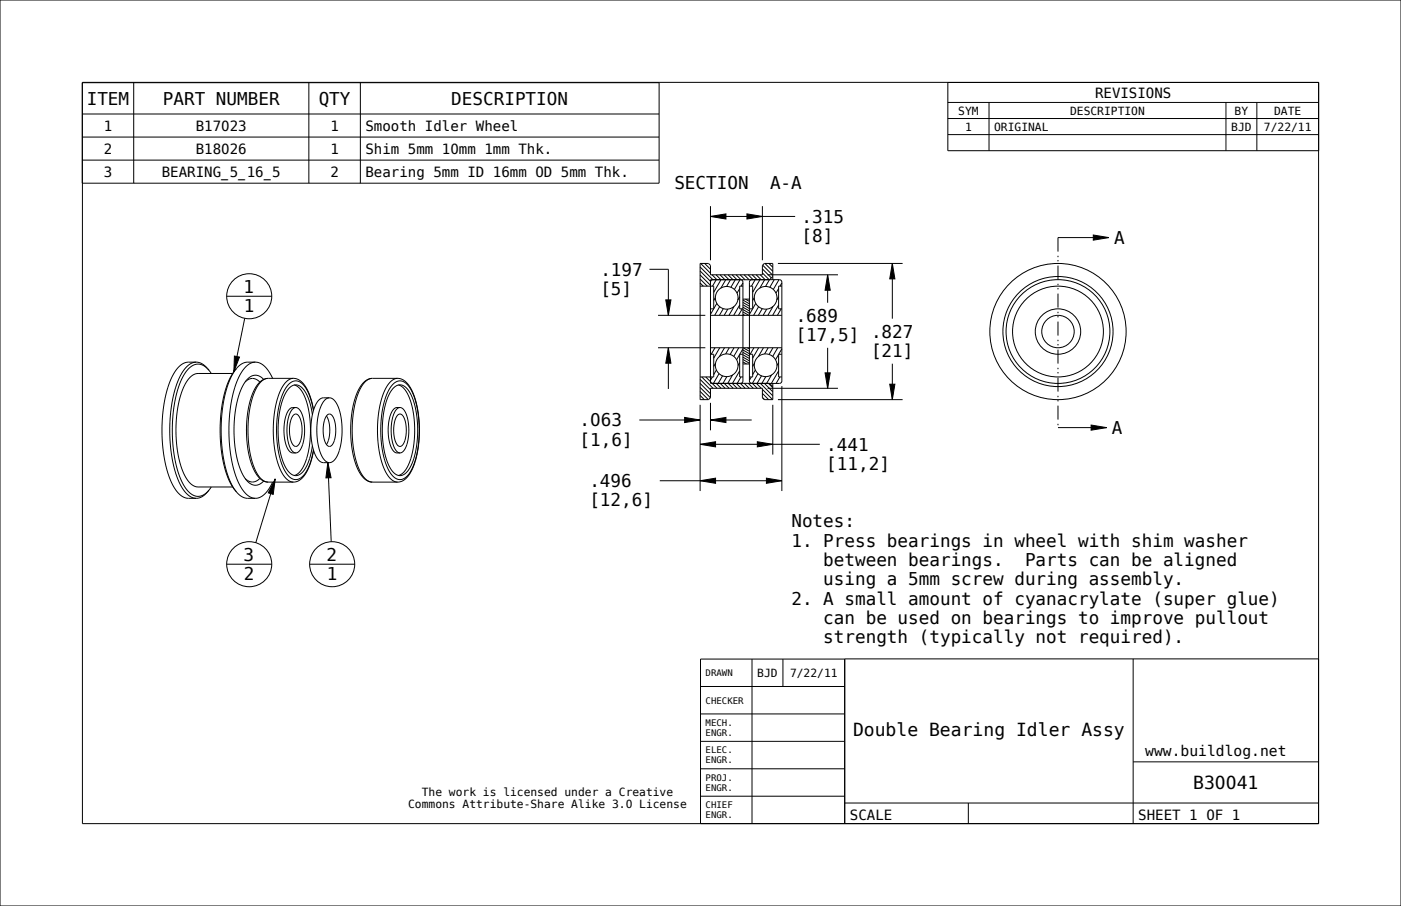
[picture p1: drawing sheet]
<svg xmlns="http://www.w3.org/2000/svg" width="432mm" height="279mm" viewBox="0 0 432 279" stroke-linecap="round" stroke-linejoin="round" font-family="sans-serif">
<g fill="#000">
<path d="M219 66.8l4.7-.8v1.5zM230.2 66l4.8 .8-4.8 .7zM337 72.5l4.7 .8-4.7 .8zM205.2 92.5h1.6l-.8 4.7zM255.1 84.7l.8 4.8h-1.6zM275 81.2l.8 4.8h-1.6zM206 107.2l.8 4.8h-1.6zM254.3 115h1.6l-.8 4.7zM211 128.7l4.8 .8-4.8 .8zM215.8 137l4.7-.8v1.6zM219 129.5l4.7-.8v1.6zM233.4 136.2l4.8 .8-4.8 .8z"/>
<path d="M274.2 118.5h1.6l-.8 4.7zM336.3 131.1l4.8 .8-4.8 .8zM215.8 148.3l4.7-.8v1.5zM236.2 147.5l4.8 .8-4.8 .7z"/>
</g>
<g fill="none" stroke="#000" stroke-width=".31">
<path d="M0 0h431.8v279.4h-431.8zM25.3 25.5h177.8v31h-177.8zM25.3 35.2h177.8M41.2 25.5v31M95.2 25.5v31M111.1 25.5v31M292.1 31.6h114.3M292.1 36.6h114.3M304.8 31.6v14.9M377.9 31.6v14.9M387.4 31.6v14.9M406.4 25.4v228.6h-381v-228.6h381v21.1h-114.3v-21.1"/>
<path d="M25.3 42.3h177.8M25.3 49.4h177.8M292.1 41.5h114.3M219 66.8l4.7-.8v1.5zM219 63.6v16.7M219 66.8h26.1M230.2 66l4.8 .8-4.8 .7zM235 63.6v16.7M326.1 73.3h15.6M337 72.5l4.7 .8-4.7 .8zM200.2 83h5.8v14.2M202.8 97.2h14.6"/>
<path d="M205.2 92.5h1.6l-.8 4.7zM215.8 82.3l3.9 4M215.8 88.2h4.2v7h-1M215.8 84.8l3.2 3.2M215.8 83.5l3.2 3.2M215.8 87.3l1 .9M215.8 86l2.2 2.2M215.9 81.2l3.1 3.1M217.2 81.2l1.8 1.8M219 87l.2-.5 .5-.3h8.5l.6 .3 .2 .5-.1 30.8-.7 .4h-8.5l-.5-.2-.2-.5M219 97.2h22M219.4 84.7l1.6 1.6"/>
<path d="M220.5 91.8l-.5 .9M220.7 84.7l1.5 1.6M220.8 86.2l-1.2 2M220.9 93.6l-1.9 3.4M221.8 94.6l-1.5 2.6M221.9 84.7l1.6 1.6M222.2 86.2l-2.2 3.9M222.9 95.2l-1.2 2M223.2 84.7l1.5 1.6M223.7 86.2l-1.5 2.6M224.3 95.3l-1.1 1.9M224.4 84.7l1.5 1.6"/>
<path d="M225.2 86.2l-1.3 2.1M225.6 84.7l1.6 1.6M226.3 94.5l-1.6 2.7M226.6 86.2l-1.3 2.4M226.9 84.7l1.5 1.6M228 94.1l-1.9 3.1M228 91.5l-.6 1M228 89l-.8 1.4M228.1 86.2l-1.8 3.1M228.1 84.7l1.5 1.6M228.8 95.2l-1.2 2M229 96.2l1.8 1"/>
<path d="M229 87.2l-.6 1M229 95.5l2 1.1M229 94.7l2 1.2M229 94l2 1.2M229 93.3l2 1.1M229 92.2h2M229 92.5l2 1.2M229 96.9l.5 .3M229 88.2h-1v7h1M229.4 84.7l1.5 1.6M229.7 92.2l1.3 .8M230.6 84.7l1.5 1.6"/>
<path d="M231 88.2h1v7h-1M231.2 86.5l.5-.3h8.5l.7 .5 .1 30.8-.5 .7h-8.8l-.7-.4v-30.8zM231.8 84.7l1.6 1.6M232.5 91.8l-.5 .9M232.8 86.2l-1.2 2M232.9 93.6l-1.9 3.4M233.1 84.7l1.5 1.6M233.8 94.6l-1.5 2.6M234.2 86.2l-2.2 3.9M234.3 84.7l1.5 1.6M234.9 95.2l-1.2 2M235 82.9l2.7 2.8"/>
<path d="M235 84.2l2.1 2.1M235.1 81.8l3.1 3.1M235.7 86.2l-1.5 2.6M235.8 81.2l2.4 2.5M236.3 95.3l-1.1 1.9M236.6 84.7h21.7M237 81.2l1.2 1.2M237.2 86.2l-1.3 2.1M238.2 86.2v-5h-2.6l-.6 .6v2.9h-16v-2.9l-.6-.6h-2.6v42h2.6l.6-.6M238.2 85.3l-1 1h-18.2v31.9h18.2l1 1M238.3 94.5l-1.6 2.7M238.6 86.2l-1.3 2.4"/>
<path d="M239.8 81.2h38.4M240 94.1l-1.9 3.1M240 91.5l-.6 1M240 89l-.8 1.4M240.1 86.2l-1.8 3.1M240.8 95.2l-1.2 2M241 87.2l-.6 1M241 88.2h-1v7h1M255.1 84.7l.8 4.8h-1.6zM255.1 84.7v8.7M275 81.2l.8 4.8h-1.6zM275 81.2v17.1"/>
<path d="M60.5 111.7h-2.4a6.6 6.6 0 0 0-5.1 4.6 45.3 45.3 0 0 0 0 32.8 6.6 6.6 0 0 0 5.1 4.6h2.4M60.5 111.7a5.1 5.1 0 0 1 3.9 2.5M60.5 111.7a6.1 6.1 0 0 0-4.8 4 43.9 43.9 0 0 0-2.8 24.7 21.6 21.6 0 0 0 4.9 12.2 4 4 0 0 0 2.7 1.1M64.4 114.2l.7 1M64.4 114.2a3.9 3.9 0 0 0-6.8 .1 30 30 0 0 0-4.5 16.8 36.7 36.7 0 0 0 3.7 18.9 4.7 4.7 0 0 0 5.2 2.9l1.1-.5 1.3-1.2M71.7 115.2h-10.7a5.7 5.7 0 0 0-4.3 4.1 37.6 37.6 0 0 0 .3 27.5 5.1 5.1 0 0 0 4 3.4h10.7M72.9 113.6a25.5 25.5 0 0 0-4.9 14.7 40.3 40.3 0 0 0 3.3 21.2l1.6 2.2M72.9 113.6a28.6 28.6 0 0 0-4.6 15.5 39.5 39.5 0 0 0 3.7 21.4l.9 1.2M75.6 117.8a2.88 2.88 0 0 1 4.5 0M78.7 111.7a6.6 6.6 0 0 0-5.1 4.6 45.3 45.3 0 0 0 0 32.8 6.6 6.6 0 0 0 5.1 4.6M78.7 111.7a6.6 6.6 0 0 1 5.1 4.5l.2 .5M78.7 111.7h-2.4a4.6 4.6 0 0 0-3.4 1.9"/>
<path d="M81.3 117a3.3 3.3 0 0 0-5.6 .6 28.4 28.4 0 0 0-3.6 16.6 24.8 24.8 0 0 0 3.8 13.9 3.2 3.2 0 0 0 5.4 .3M82.7 116.7a5.6 5.6 0 0 0-4.7 4.2 33.5 33.5 0 0 0 .5 24.4l1.8 2.4 1.2 .8 1.2 .2a5.1 5.1 0 0 1-4-3.7 34.3 34.3 0 0 1 .3-25.3l1.2-1.8a3.5 3.5 0 0 1 2.2-1.2M114.8 116.7a5.6 5.6 0 0 0-4.6 4.2 33.5 33.5 0 0 0 .4 24.4l1.8 2.4 1.2 .8 1.2 .2a5.1 5.1 0 0 1-4-3.7 34.3 34.3 0 0 1 .3-25.3l1.3-1.8a3.5 3.5 0 0 1 2.2-1.2M120.4 117.7a3.5 3.5 0 0 1 5.6 1.1 28.5 28.5 0 0 1 3.1 17.3 19.1 19.1 0 0 1-3.9 11.4 3.4 3.4 0 0 1-5.7-.9 30 30 0 0 1-2.9-18.1 18.9 18.9 0 0 1 3.8-10.8zM121.2 118.4a2.99 2.99 0 0 1 5 1 28.5 28.5 0 0 1 2.8 17.2 16.8 16.8 0 0 1-3.9 10.6 3 3 0 0 1-4.7-1.2 28.5 28.5 0 0 1-2.9-17.3 18 18 0 0 1 3.7-10.3zM202.8 107.2h14.6M206 107.2l.8 4.8h-1.6zM206 107.2v12.7M215.8 119.5l3.2 3.2M215.8 118.2l3.2 3.2M215.8 117l3.2 3.2M216.3 116.2l3.5 3.5"/>
<path d="M217.5 116.2l1.5 1.5M218.7 116.2l.3 .3M219 109.2h1v7h-4.2M219 107.2h22M219.5 118.2l1.5 1.5M219.6 116.2l-.6 1.1M220.4 107.2l-1.2 2M220.5 112l-.5 1M220.7 118.2l1.5 1.5M220.8 114.1l-.8 1.4M221.6 115.2l-1.7 3M221.8 107.2l-1.8 3.3"/>
<path d="M222 118.2l1.5 1.5M222.7 115.9l-1.4 2.3M223.2 118.2l1.5 1.5M223.3 107.2l-1.6 2.8M224 116.1l-1.2 2.1M224.4 118.2l1.6 1.5M224.8 107.2l-1.1 2M225.7 118.2l1.5 1.5M225.8 115.6l-1.5 2.6M226.2 107.2l-1.2 2.1M226.9 118.2l1.5 1.5M227.7 107.2l-1.5 2.7"/>
<path d="M228 111.8l-.5 .9M228 114.4l-2.3 3.8M228.2 118.2l1.5 1.5M228.4 116.2l-1.2 2M229 112.2h2M229 110.9l2 1.1M229 110.1l2 1.2M229 109.4l2 1.2M229 108.7l2 1.1M229 107.9l2 1.2M229 111.6l1.1 .6M229 107.6l-2 3.3"/>
<path d="M229 109.2h-1v7h1M229.1 107.2l1.9 1.2M229.4 118.2l1.5 1.5M230.3 107.2l.7 .4M230.6 118.2l1.6 1.5M231 109.2h1v7h-1M231.6 116.2l-.6 1.1M231.9 118.2l1.5 1.5M232.4 107.2l-1.2 2M232.5 112l-.5 1M232.8 114.1l-.8 1.4M233.1 118.2l1.5 1.5"/>
<path d="M233.6 115.2l-1.7 3M233.8 107.2l-1.8 3.3M234.3 118.2l3.9 3.8M234.7 115.9l-1.4 2.3M235.3 107.2l-1.6 2.8M235.6 118.2l2.6 2.6M236 116.1l-1.2 2.1M236.6 119.7h21.7M236.8 107.2l-1.1 2M236.8 118.2l1.4 1.4M237.8 115.6l-1.5 2.6M238.2 118.2v5"/>
<path d="M238.2 107.2l-1.2 2.1M239.7 107.2l-1.5 2.7M240 111.8l-.5 .9M240 114.4l-2.3 3.8M240.4 116.2l-1.2 2M241 119.1v32.3M241 107.6l-2 3.3M241 109.2h-1v7h1M254.3 115h1.6l-.8 4.7zM255.1 107.3v12.4M274.2 118.5h1.6l-.8 4.7zM275 112.2v11"/>
<path d="M96.6 126.6a13.6 13.6 0 0 0-4-8.7 3.1 3.1 0 0 0-4.5 1.7 30.2 30.2 0 0 0-2.5 18.7 13.9 13.9 0 0 0 4.2 9.2 3.1 3.1 0 0 0 4.4-1.7l1.4-3.1 1-4M96.6 126.5a14.5 14.5 0 0 0-4.1-9.1 3.4 3.4 0 0 0-5.2 1.5 30.8 30.8 0 0 0-2.8 18.3 16.8 16.8 0 0 0 4.2 10.8 3.5 3.5 0 0 0 5.2-1.5l1.6-3.1 1.1-4.5M96.6 126.5a20.9 20.9 0 0 0 1.1 14.8l1.4 1.3 2.4 .1M100.6 128.3l.8 1.8 .2 2.6-.3 2.6-.7 1.8M100.9 128a1.17 1.17 0 0 1 1.2-.2 1.17 1.17 0 0 1 .7 1l.6 2.3v2.7a3.8 3.8 0 0 1-1.9 3.9 3.6 3.6 0 0 1-1.8-3.7l-.1-2.5a6 6 0 0 1 1.3-3.5zM101.5 122.7a4.1 4.1 0 0 0-2.9 3.4 21 21 0 0 0 1 15.2l1 1.1 .9 .3M101.5 122.7a4.2 4.2 0 0 1 3 3.5 20.9 20.9 0 0 1-1 15.2l-.9 .9-1.1 .4M101.5 122.7h-1.8a4.1 4.1 0 0 0-2.9 3.4l-.2 .4M197 129.5h18.8M211 128.7l4.8 .8-4.8 .8zM215.8 120.7l2.5 2.5M215.8 123.2h.1"/>
<path d="M215.8 121.9l1.3 1.3M215.8 137l4.7-.8v1.6zM215.8 137h36.9M215.8 124.8v26.6M219 129.5l4.7-.8v1.6zM219 129.5h12.7M219 122.6v-2.9h16v2.9l.6 .6h2.6M219 124.2v8.5M233.4 136.2l4.8 .8-4.8 .8zM235 121.3l1.9 1.9M235 120.1l3.1 3.1M235 122.6l.7 .6"/>
<path d="M238.2 124.8v15.4M239.8 123.2h38.4M326.1 131.9h15M336.3 131.1l4.8 .8-4.8 .8zM64.4 151.2a5.2 5.2 0 0 1-3.9 2.5M65.1 150.2l-.7 1M72.9 151.7a4.7 4.7 0 0 0 3.4 2h2.4M80.1 147.5a2.88 2.88 0 0 1-4.5 .1M84 148.7a7.1 7.1 0 0 1-5.3 5M203.3 148.3h37.7M215.8 148.3l4.7-.8v1.5zM236.2 147.5l4.8 .8-4.8 .7z"/>
<path d="M215.9 211.7h44.5M231.8 203.2v50.8M241.3 203.2v8.5M260.4 203.2h-44.5v50.8M349.2 203.2v50.8M406.4 203.2h-146.1l.1 50.8M215.9 237.1h44.5M215.9 228.6h44.5M215.9 220.2h44.5M349.2 234.9h57.2M215.9 245.5h44.5M260.3 247.6h146.1"/>
<path d="M298.4 247.6v6.4"/>
<circle cx="224" cy="91.8" r="3.5"/>
<circle cx="236" cy="91.8" r="3.5"/>
<circle cx="224" cy="112.6" r="3.5"/>
<circle cx="236" cy="112.6" r="3.5"/>
<circle cx="326.1" cy="102.2" r="21"/>
<circle cx="326.1" cy="102.2" r="17"/>
<circle cx="326.1" cy="102.2" r="16"/>
</g>
<path d="M326.1 73.3v58.6" fill="none" stroke="#000" stroke-width=".31" stroke-dasharray="4.3 1.3 .4 .9 .4 1.3" stroke-linecap="butt"/>
<!-- layer: 02___PRT_ALL_AXES -->
<g fill="none" stroke="#000" stroke-width=".31">
<path d="M82.7 116.7h7.8M90.7 118.7a7.1 7.1 0 0 1 3.9 5.4l.9 5.3 .1 5.8a16.8 16.8 0 0 1-3.7 10.8l-1.2 .6M114.8 116.7h7.8M121.3 119.7a2.72 2.72 0 0 1 4.6 .7 26.3 26.3 0 0 1 2.6 16.2 14.6 14.6 0 0 1-3.8 9.6 2.82 2.82 0 0 1-4.2-1.5 28.3 28.3 0 0 1-2.1-18.3 13.9 13.9 0 0 1 2.9-6.7zM122.8 118.7a7.1 7.1 0 0 1 3.9 5.4l1 5.3v5.8a16.8 16.8 0 0 1-3.7 10.8l-1.2 .6M90.4 128a1.2 1.2 0 0 1 1.3-.2 1.2 1.2 0 0 1 .8 1.1l.6 2.7-.2 3.1a3.1 3.1 0 0 1-1.7 3 3.4 3.4 0 0 1-1.9-3.4l.1-3.8 .4-1.5zM91.2 125.7a3.8 3.8 0 0 1 2.3 3.5l.4 2.5-.1 2.7a6 6 0 0 1-2.4 5.2l-.2 .1M91.2 125.7a3.7 3.7 0 0 0-2.4 3.5l-.3 2.5v2.6a6.1 6.1 0 0 0 2.4 5.3l.3 .1M91.2 125.7h-1a3.7 3.7 0 0 0-2.3 3.5l-.4 2.5 .1 2.6a6.1 6.1 0 0 0 2.4 5.3l1.2 .1M96.3 127.9a13.2 13.2 0 0 0-3.8-8.8 2.9 2.9 0 0 0-4.2 1.7 29.1 29.1 0 0 0-1.9 18.8 9.4 9.4 0 0 0 4 6.9 3.2 3.2 0 0 0 3.8-2.2 19.4 19.4 0 0 0 2.1-6.8M122.6 128a1.2 1.2 0 0 1 1.3-.2 1.2 1.2 0 0 1 .7 1.1l.6 2.7-.1 3.1a3.1 3.1 0 0 1-1.8 3 3.4 3.4 0 0 1-1.9-3.4l.1-3.8 .5-1.5zM123.3 125.7a3.8 3.8 0 0 1 2.3 3.5l.4 2.5-.1 2.7a6 6 0 0 1-2.4 5.2l-.2 .1"/>
<path d="M123.3 125.7a3.7 3.7 0 0 0-2.4 3.5l-.3 2.5v2.6a6.1 6.1 0 0 0 2.4 5.3l.3 .1M123.3 125.7h-.9a3.7 3.7 0 0 0-2.4 3.5l-.3 2.5v2.6a6.1 6.1 0 0 0 2.4 5.3l1.2 .1M82.7 148.7h7.8M114.8 148.7h7.8"/>
<circle cx="326.1" cy="102.2" r="14"/>
<circle cx="326.1" cy="102.2" r="7"/>
<circle cx="326.1" cy="102.2" r="5"/>
</g>
<!-- layer: BALLOONS -->
<g fill="none" stroke="#000" stroke-width=".31">
<path d="M69.9 91.4h13.9M75.4 98.2l-3.3 16.4M72.2 109.8l1.6 .3-1.7 4.5zM84.8 147.7l-.6 4.8-1.5-.5zM84.8 147.7l-6 19.7M101 142.6l1 4.7-1.5 .1zM101 142.6l1.1 24.5M69.9 174h13.9M95.4 174h13.9"/>
<circle cx="76.8" cy="91.4" r="6.9"/>
<circle cx="76.8" cy="174" r="6.9"/>
<circle cx="102.4" cy="174" r="6.9"/>
</g>
<path d="M72.2 109.8l1.6 .3-1.7 4.5zM84.8 147.7l-.6 4.8-1.5-.5zM101 142.6l1 4.7-1.5 .1z" fill="#000"/>
<g font-size="5.6">
<text x="262.9" y="226.9">Double Bearing Idler Assy</text>
<text x="367.8" y="243.3">B30041</text>
</g>
<g font-size="5.4">
<text x="26.7" y="32.3">ITEM</text>
<text x="50.2" y="32.3">PART NUMBER</text>
<text x="98.2" y="32.3">QTY</text>
<text x="139.1" y="32.3">DESCRIPTION</text>
<text x="207.8" y="58.4">SECTION</text>
<text x="237.3" y="58.4">A-A</text>
<text x="247.1" y="68.7">.315</text>
<text x="247.1" y="74.7">[8]</text>
<text x="343.4" y="75.3">A</text>
<text x="185" y="85">.197</text>
<text x="75" y="90.3">1</text>
<text x="185" y="91">[5]</text>
<text x="75.2" y="96.1">1</text>
<text x="245.2" y="99.3">.689</text>
<text x="245.2" y="105.3">[17,5] .827</text>
<text x="268.4" y="110.2">[21]</text>
<text x="178.6" y="131.5">.063</text>
<text x="178.6" y="137.5">[1,6]</text>
<text x="342.7" y="133.9">A</text>
<text x="254.7" y="139">.441</text>
<text x="254.7" y="145">[11,2]</text>
<text x="181.6" y="150.2">.496</text>
<text x="181.6" y="156.2">[12,6]</text>
<text x="243.9" y="162.7">Notes:</text>
<text x="75" y="172.9">3</text>
<text x="100.6" y="172.9">2</text>
<text x="243.9" y="168.6">1. Press bearings in wheel with shim washer</text>
<text x="75.2" y="178.7">2</text>
<text x="100.7" y="178.7">1</text>
<text x="253.7" y="174.6">between bearings.</text>
<text x="315.9" y="174.6">Parts can be aligned</text>
<text x="253.7" y="180.5">using a 5mm screw during assembly.</text>
<text x="243.9" y="186.5">2. A small amount of cyanacrylate (super glue)</text>
<text x="253.7" y="192.4">can be used on bearings to improve pullout</text>
<text x="253.7" y="198.4">strength (typically not required).</text>
</g>
<text font-size="4.5" x="353" y="233">www.buildlog.net</text>
<g font-size="4.3">
<text x="337.5" y="30.1">REVISIONS</text>
<text x="32" y="40.3">1</text>
<text x="60.3" y="40.3">B17023</text>
<text x="101.8" y="40.3">1</text>
<text x="112.7" y="40.3">Smooth Idler Wheel</text>
<text x="32" y="47.4">2</text>
<text x="60.3" y="47.4">B18026</text>
<text x="101.8" y="47.4">1</text>
<text x="112.7" y="47.4">Shim 5mm 10mm 1mm Thk.</text>
<text x="32" y="54.5">3</text>
<text x="49.9" y="54.5">BEARING_5_16_5</text>
<text x="101.8" y="54.5">2</text>
<text x="112.7" y="54.5">Bearing 5mm ID 16mm OD 5mm Thk.</text>
<text x="261.9" y="252.8">SCALE</text>
<text x="350.8" y="252.8">SHEET 1 OF 1</text>
</g>
<g font-size="3.5">
<text x="295.3" y="35.3">SYM</text>
<text x="329.8" y="35.3">DESCRIPTION</text>
<text x="380.5" y="35.3">BY</text>
<text x="392.7" y="35.3">DATE</text>
<text x="297.4" y="40.3">1</text>
<text x="306.4" y="40.3">ORIGINAL</text>
<text x="379.5" y="40.3">BJD</text>
<text x="389.6" y="40.3">7/22/11</text>
<text x="233.4" y="208.7">BJD</text>
<text x="243.5" y="208.7">7/22/11</text>
<text x="130" y="245.3">The work is licensed under a Creative</text>
<text x="125.8" y="249.1">Commons Attribute-Share Alike 3.0 License</text>
</g>
<g font-size="2.8">
<text x="217.5" y="208.5">DRAWN</text>
<text x="217.5" y="217">CHECKER</text>
<text x="217.5" y="223.9">MECH.</text>
<text x="217.5" y="226.9">ENGR.</text>
<text x="217.5" y="232.3">ELEC.</text>
<text x="217.5" y="235.4">ENGR.</text>
<text x="217.5" y="240.8">PROJ.</text>
<text x="217.5" y="243.9">ENGR.</text>
<text x="217.5" y="249.3">CHIEF</text>
<text x="217.5" y="252.3">ENGR.</text>
</g>
</svg>
